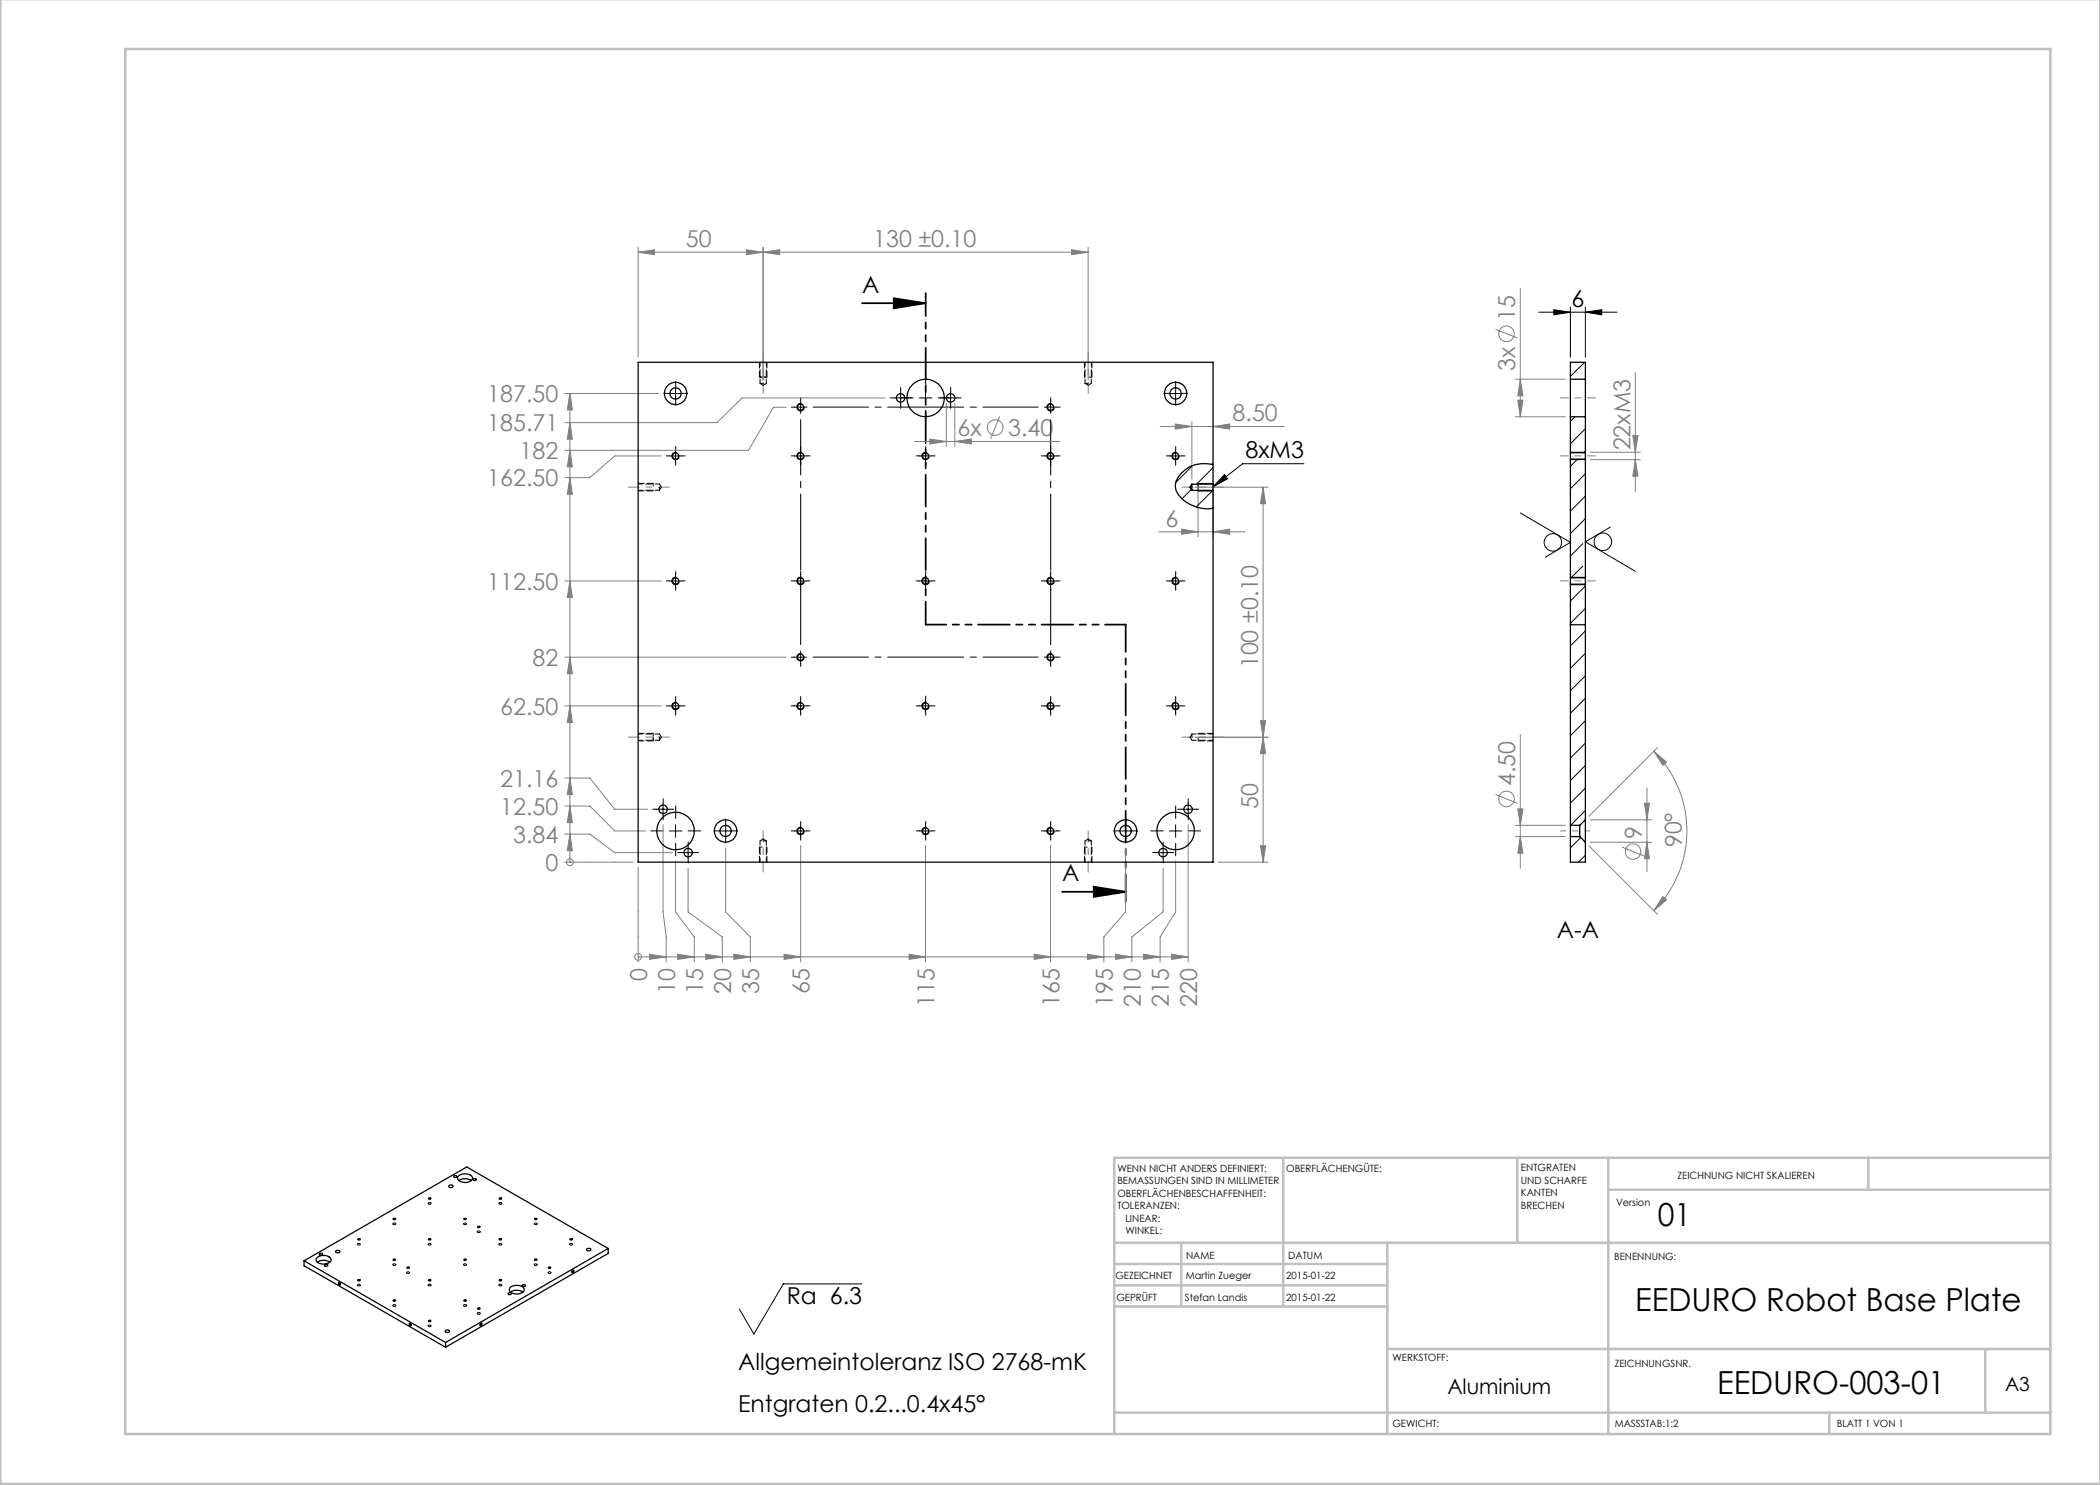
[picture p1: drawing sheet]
<svg xmlns="http://www.w3.org/2000/svg" width="420mm" height="297mm" viewBox="0 0 420 297" stroke-linecap="round" stroke-linejoin="round" font-family="sans-serif">
<g fill="none" stroke="#808080" stroke-width=".2">
<path d="M127.6 50.4l3.3-.5v1zM127.6 49.5v21.9M127.6 50.4h90M149.3 49.9l3.3 .5-3.3 .5zM152.6 49.5v26.6M152.6 50.4l3.3-.5v1zM214.3 49.9l3.3 .5-3.3 .5zM217.6 49.5v26.6M304.1 57.7v25.7M113 78.7h18.7M114 78.7v93.7M114 78.7l.5 3.3h-1z"/>
<path d="M177 79.6h-28.6l-5 4.9h-30.4M299.1 65.9l4.4 1.7M303.1 75.8h10M304.1 75.8l.5 3.4h-1zM327.1 74.5v23.8M114 95.5l.5 3.3h-1zM114 90.1l.5 3.3h-1zM114 84.5l.5 3.3h-1zM132.3 91.2h-9.4l-4.9 4.3h-5M157.2 81.5h-2.5l-5 8.6h-36.7M182.9 88.3h29M185.9 87.8l3.4 .5-3.4 .5z"/>
<path d="M189.3 80.6v8.7M191 88.3l3.3-.5v1zM191 80.6v8.7M199.9 83.3l-1.7 4.4M232 85.3h24.9M235.1 84.8l3.3 .5-3.3 .5zM238.4 84.3v11.5M239 97.4h14.6M239.6 97.7v9.6M242.6 85.3l3.3-.5v1zM242.6 97.7v9.6M252.6 97.4l.5 3.3h-1z"/>
<path d="M252.6 97.4v75M303.1 83.4h10M303.6 80h1l-.5 3.4zM318.1 90.4h10M318.1 91.9h10M326.6 87.1h1l-.5 3.3zM327.1 91.9l.5 3.3h-1zM113 116.2h19.3M114 116.2l.5 3.3h-1zM231.8 106.4h17.2M236.3 105.8l3.3 .6-3.3 .5zM242.6 106.4l3.3-.6v1.1z"/>
<path d="M113 131.4h44.2M114 131.4l.5 3.4h-1zM113 155.6h5l4.9 6.3h6.6M113 141.2h19.3M114 155.6l.5 3.3h-1zM114 141.2l.5 3.3h-1zM239 147.5h14.6M252.1 144.1h1l-.5 3.4zM252.6 147.5l.5 3.2h-1zM299.1 158.9l4.4 1.8M304.1 146.9v26.8M329.4 157.6v16.7"/>
<path d="M330.8 150.2l2.5 2.2-.7 .7zM330.8 150.2a22.5 22.5 0 0 1 0 31.9M331.5 149.5l-13.7 13.8M113 172.4h13.6M113 166.8h5l4.9 3.7h11.6M113 161.2h5l4.9 5h6.2M114 166.8l.5 3.3h-1zM114 161.2l.5 3.3h-1zM114 172.4h.1M127.6 173.5v18.9M132.6 165v17.4l.6 5v5M135.1 172.2v10.2l3.8 5v5"/>
<path d="M137.6 173.6v8.8l6.9 5v5M145.1 169.6v12.8l5 5v5M160.1 169.1v23.3M185.1 169.1v23.3M210.1 169.1v23.3M225.1 169.6v12.8l-4.3 5v5M232.6 173.6v8.8l-6.2 5v5M235.1 172.2v10.2l-3.1 5v5M237.6 165v27.4M243.6 172.4h10M252.1 169.2h1l-.5 3.2zM303.1 167.3h10"/>
<path d="M303.1 165.1h10M303.6 161.8h1l-.5 3.3zM304.1 167.3l.5 3.3h-1zM317.8 169.2l13.7 13.6M318.1 164h12.3M318.1 168.4h12.3M324.4 169.4l4.4 1.8M328.9 160.7h1l-.5 3.3zM329.4 168.4l.5 3.3h-1zM332.6 179.3l.7 .7-2.5 2.1zM127.6 191.4h.1M127.6 191.4h110"/>
<path d="M129.9 190.8l3.3 .6-3.3 .5zM135.5 190.8l3.4 .6-3.4 .5zM141.1 190.8l3.4 .6-3.4 .5zM146.8 190.8l3.3 .6-3.3 .5zM156.8 190.8l3.3 .6-3.3 .5zM181.8 190.8l3.3 .6-3.3 .5zM206.8 190.8l3.3 .6-3.3 .5zM217.5 190.8l3.3 .6-3.3 .5zM223.1 190.8l3.3 .6-3.3 .5zM228.7 190.8l3.3 .6-3.3 .5zM234.3 190.8l3.3 .6-3.3 .5z"/>
<circle cx="301.3" cy="66.7" r="1.55"/>
<circle cx="199" cy="85.5" r="1.56"/>
<circle cx="301.3" cy="159.8" r="1.55"/>
<circle cx="114" cy="172.5" r=".68"/>
<circle cx="326.6" cy="170.3" r="1.56"/>
<circle cx="127.6" cy="191.4" r=".69"/>
</g>
<g fill="none" stroke="#000" stroke-width=".2">
<path d="M133.9 78.7h2.5M135.1 77.4v2.5M178.9 79.6h2.5M180.1 78.3v2.6M183.9 79.6h2.5M185.1 78.3v2.6M188.9 79.6h2.5M190.1 78.3v2.6M233.9 78.7h2.5M235.1 77.4v2.5M307.7 62.4h15.7M310.8 61.9l3.3 .5-3.3 .6z"/>
<path d="M314.1 61.5v9.9M317.1 62.4l3.3-.5v1.1zM317.1 61.5v9.9M133.9 91.2h2.5M135.1 90v2.5M135.3 90.5a.75 .75 0 0 0-.9 .5 .75 .75 0 0 0 .5 .9 .75 .75 0 0 0 1-.5M158.9 91.2h2.5M160.1 90v2.5M160.3 90.5a.75 .75 0 0 0-.9 .5 .75 .75 0 0 0 .5 .9 .75 .75 0 0 0 .9-.5M160.3 80.7a.75 .75 0 0 0-.9 .5 .75 .75 0 0 0 .5 1 .75 .75 0 0 0 .9-.6M183.9 91.2h2.5M185.1 90v2.5"/>
<path d="M185.3 90.5a.75 .75 0 0 0-.9 .5 .75 .75 0 0 0 .5 .9 .75 .75 0 0 0 .9-.5M208.9 91.2h2.5M210.1 90v2.5M210.3 90.5a.75 .75 0 0 0-.9 .5 .75 .75 0 0 0 .5 .9 .75 .75 0 0 0 1-.5M210.3 80.7a.75 .75 0 0 0-.9 .5 .75 .75 0 0 0 .5 1 .75 .75 0 0 0 1-.6M233.9 91.2h2.5M235.1 90v2.5M235.3 90.5a.75 .75 0 0 0-.9 .5 .75 .75 0 0 0 .5 .9 .75 .75 0 0 0 .9-.5M239.6 96.7h3M239.6 98.2h3M244.9 94.9l.6 .8-2.9 1.7zM260.8 92.7h-12.3l-5.9 4.7"/>
<path d="M314.1 90.4h3M314.1 91.9h3M133.9 116.2h2.5M135.1 114.9v2.5M135.3 115.5a.75 .75 0 0 0-.9 .5 .75 .75 0 0 0 .5 .9 .75 .75 0 0 0 1-.5M158.9 116.2h2.5M160.1 114.9v2.5M160.3 115.5a.75 .75 0 0 0-.9 .5 .75 .75 0 0 0 .5 .9 .75 .75 0 0 0 .9-.5M183.9 116.2h2.5M185.1 114.9v2.5M185.3 115.5a.75 .75 0 0 0-.9 .5 .75 .75 0 0 0 .5 .9 .75 .75 0 0 0 .9-.5M208.9 116.2h2.5"/>
<path d="M210.1 114.9v2.5M210.3 115.5a.75 .75 0 0 0-.9 .5 .75 .75 0 0 0 .5 .9 .75 .75 0 0 0 1-.5M233.9 116.2h2.5M235.1 114.9v2.5M235.3 115.5a.75 .75 0 0 0-.9 .5 .75 .75 0 0 0 .5 .9 .75 .75 0 0 0 .9-.5M304.1 102.6l10 5.9-5 2.9M314.1 115.5h3M314.1 116.9h3M322.1 105.4l-5 3 10 5.9M135.1 139.9v2.5M158.9 131.4h2.5M160.1 130.2v2.5"/>
<path d="M160.1 139.9v2.5M160.3 130.7a.75 .75 0 0 0-.9 .6 .75 .75 0 0 0 .5 .9 .75 .75 0 0 0 .9-.5M185.1 139.9v2.5M210.1 139.9v2.5M210.3 130.7a.75 .75 0 0 0-.9 .6 .75 .75 0 0 0 .5 .9 .75 .75 0 0 0 1-.5M235.1 139.9v2.5M133.9 141.2h2.5M135.3 140.5a.75 .75 0 0 0-.9 .5 .75 .75 0 0 0 .5 .9 .75 .75 0 0 0 1-.5M158.9 141.2h2.5M160.3 140.5a.75 .75 0 0 0-.9 .5 .75 .75 0 0 0 .5 .9 .75 .75 0 0 0 .9-.5M183.9 141.2h2.5M185.3 140.5a.75 .75 0 0 0-.9 .5 .75 .75 0 0 0 .5 .9 .75 .75 0 0 0 .9-.5"/>
<path d="M208.9 141.2h2.5M210.3 140.5a.75 .75 0 0 0-.9 .5 .75 .75 0 0 0 .5 .9 .75 .75 0 0 0 1-.5M233.9 141.2h2.5M235.3 140.5a.75 .75 0 0 0-.9 .5 .75 .75 0 0 0 .5 .9 .75 .75 0 0 0 .9-.5M131.4 161.9h2.5M132.6 160.6v2.5M133.9 166.2h2.5M135.1 165v2.5M136.4 170.5h2.5M137.6 169.3v2.5M143.9 166.2h2.5M145.1 165v2.5"/>
<path d="M158.9 166.2h2.5M160.1 165v2.5M160.3 165.5a.75 .75 0 0 0-.9 .5 .75 .75 0 0 0 .5 .9 .75 .75 0 0 0 .9-.5M183.9 166.2h2.5M185.1 165v2.5M185.3 165.5a.75 .75 0 0 0-.9 .5 .75 .75 0 0 0 .5 .9 .75 .75 0 0 0 .9-.5M208.9 166.2h2.5M210.1 165v2.5M210.3 165.5a.75 .75 0 0 0-.9 .5 .75 .75 0 0 0 .5 .9 .75 .75 0 0 0 1-.5M223.9 166.2h2.5M225.1 165v2.5M231.4 170.5h2.5"/>
<path d="M232.6 169.3v2.5M233.9 166.2h2.5M235.1 165v2.5M236.4 161.9h2.5M237.6 160.6v2.5M67.7 256.5h.2a.25 .25 0 0 1 .3 .3 .25 .25 0 0 1-.4 .2 .25 .25 0 0 1-.1-.3zM71.5 248.8a.25 .25 0 0 1 .3-.2 .25 .25 0 0 1 .1 .4h-.3zM71.5 256.9h.1a.24 .24 0 0 1 .4-.1 .24 .24 0 0 1 0 .4 .24 .24 0 0 1-.4 0l-.1-.2zM78.6 244.6h.4a.26 .26 0 0 1-.1 .4 .26 .26 0 0 1-.3-.3zM78.6 252.8h.1a.25 .25 0 0 1 .4-.1 .25 .25 0 0 1 0 .4 .25 .25 0 0 1-.4 0l-.1-.1zM81.4 254.5l.1-.1a.26 .26 0 0 1 .3 0 .26 .26 0 0 1 0 .4 .26 .26 0 0 1-.4-.2zM85.7 240.6l.1-.1a.24 .24 0 0 1 .3 0 .24 .24 0 0 1 0 .4 .24 .24 0 0 1-.3-.1z"/>
<path d="M85.7 256.9h.1a.24 .24 0 0 1 .3-.1 .24 .24 0 0 1 0 .4 .24 .24 0 0 1-.3 0zM85.7 248.8l.1-.1a.24 .24 0 0 1 .3 0 .24 .24 0 0 1 0 .3 .24 .24 0 0 1-.3 0zM92.7 252.8h.5a.25 .25 0 0 1-.2 .4 .25 .25 0 0 1-.3-.3zM92.7 244.7l.2-.1a.26 .26 0 0 1 .3 0 .26 .26 0 0 1 0 .4 .26 .26 0 0 1-.3-.1zM95.5 246.3l.4-.1a.26 .26 0 0 1-.1 .4 .26 .26 0 0 1-.3-.3zM99.8 256.9h.1a.26 .26 0 0 1 .4-.1 .26 .26 0 0 1 0 .4 .26 .26 0 0 1-.4 0zM99.8 248.8l.1-.1a.25 .25 0 0 1 .4 0 .25 .25 0 0 1 0 .3 .25 .25 0 0 1-.4 0zM99.8 240.6l.1-.1a.26 .26 0 0 1 .4 0 .26 .26 0 0 1 0 .4 .26 .26 0 0 1-.4-.1zM106.9 252.8h.1a.25 .25 0 0 1 .4-.1 .25 .25 0 0 1 0 .4 .25 .25 0 0 1-.4 0l-.1-.1zM106.9 244.6h.1a.26 .26 0 0 1 .4 0 .26 .26 0 0 1 0 .4 .26 .26 0 0 1-.4-.1l-.1-.1zM109.6 254.5l.1-.1a.25 .25 0 0 1 .4-.1 .25 .25 0 0 1 0 .4 .25 .25 0 0 1-.4 0zM113.9 248.8l.2-.1a.25 .25 0 0 1 .3 0 .25 .25 0 0 1 0 .3 .25 .25 0 0 1-.3 0z"/>
<path d="M114.5 254.1l.1-.1a.23 .23 0 0 1 .1 .4 .23 .23 0 0 1-.3 0zM172.4 256.8h-15.7l-5.9 10-3-5M78.6 261l.4-.1a.26 .26 0 0 1-.1 .5 .26 .26 0 0 1-.3-.3zM81.8 264.7a.27 .27 0 0 1 .4 .1 .27 .27 0 0 1-.1 .3zM85.7 265.1l.1-.1a.24 .24 0 0 1 .3 0 .24 .24 0 0 1 0 .4 .24 .24 0 0 1-.3-.1zM92.7 261.1l.2-.2a.26 .26 0 0 1 .3 0 .26 .26 0 0 1 0 .4 .26 .26 0 0 1-.3 0zM95.5 262.6l.4-.1a.26 .26 0 0 1-.1 .4 .26 .26 0 0 1-.3-.3zM96 264.8l.2-.2a.26 .26 0 0 1 .1 .4 .26 .26 0 0 1-.3 .1z"/>
<circle cx="310.6" cy="108.5" r="1.76"/>
<circle cx="320.6" cy="108.3" r="1.75"/>
</g>
<path d="M239.6 96.7v1.5" fill="none" stroke="#000" stroke-width=".25"/>
<path d="M153.3 75.4h-1.4M218.3 75.4h-1.4M130.6 96.7v1.5M130.6 146.7v1.5M239.6 148.1v-1.4M151.9 169.4h1.5M216.9 169.4h1.5" fill="none" stroke="#000" stroke-width=".2" stroke-dasharray="1.3 .6" stroke-dashoffset=".7" stroke-linecap="butt"/>
<path d="M130.6 148v-1.2" fill="none" stroke="#000" stroke-width=".25" stroke-dasharray="1.3 .6" stroke-dashoffset=".6" stroke-linecap="butt"/>
<path d="M153.2 75.4h-1.2h.6" fill="none" stroke="#000" stroke-width=".25" stroke-dasharray="1.3 .6" stroke-dashoffset=".9" stroke-linecap="butt"/>
<path d="M178.8 59.7l6.3 .9-6.3 1.1zM172.4 60.6h12.7M212.4 178.4h12.7M218.8 177.3l6.3 1.1-6.3 1z" fill="none" stroke="#000" stroke-width=".35"/>
<g fill="none" stroke="#000" stroke-width=".2" stroke-dasharray="15.2 1.3 1.3 1.3">
<path d="M133.9 78.7h-1.1M135.1 79.9v1.2M135.1 77.4v-1.1M136.4 78.7h1.1M178.9 79.6h-.9M180.1 78.3v-.8M181.4 79.6h.8M182.6 79.6h-2.5M185.1 77.1v-2.5M187.6 79.6h2.5M188.9 79.6h-.9M190.1 78.3v-.8"/>
<path d="M191.4 79.6h.8M233.9 78.7h-1.1M235.1 79.9v1.2M235.1 77.4v-1.1M236.4 78.7h1.1M133.9 91.2h-.6M135.1 92.4v.7M135.1 89.9v-.6M136.4 91.2h.6M158.9 91.2h-.6M158.9 81.4h-.6M160.1 92.4v.7"/>
<path d="M160.1 89.9v-.6M160.1 81.4h-1.2M160.1 81.4v1.3M160.1 81.4h1.3M160.1 81.4v-1.2M160.1 80.2v-.6M161.4 91.2h.6M180.1 80.8v.9M183.9 91.2h-.6M185.1 82.1v2.5M185.1 92.4v.7M185.1 89.9v-.6"/>
<path d="M186.4 91.2h.6M190.1 80.8v.9M208.9 91.2h-.6M210.1 92.4v.7M210.1 89.9v-.6M210.1 81.4h-1.2M210.1 81.4v1.3M210.1 81.4h1.3M210.1 81.4v-1.2M210.1 80.2v-.6M211.4 91.2h.6M211.4 81.4h.6"/>
<path d="M233.9 91.2h-.6M235.1 92.4v.7M235.1 89.9v-.6M236.4 91.2h.6M133.9 116.2h-.6M135.1 117.4v.7M135.1 114.9v-.6M136.4 116.2h.6M158.9 116.2h-.6M160.1 117.4v.7M160.1 114.9v-.6M161.4 116.2h.6"/>
<path d="M183.9 116.2h-.6M185.1 117.4v.7M185.1 114.9v-.6M186.4 116.2h.6M208.9 116.2h-.6M210.1 117.4v.7M210.1 114.9v-.6M211.4 116.2h.6M233.9 116.2h-.6M235.1 117.4v.7M235.1 114.9v-.6M236.4 116.2h.6"/>
<path d="M135.1 139.9v-.6M158.9 131.4h-.6M160.1 139.9v-.6M160.1 132.7v.6M185.1 139.9v-.7M210.1 139.9v-.6M210.1 131.4h-1.2M210.1 131.4v1.3M210.1 131.4h1.3M210.1 131.4v-1.2M210.1 132.7v.6M211.4 131.4h.6"/>
<path d="M235.1 139.9v-.6M133.9 141.2h-.6M135.1 142.4v.7M136.4 141.2h.6M158.9 141.2h-.6M160.1 142.4v.7M161.4 141.2h.6M183.9 141.2h-.6M185.1 142.4v.7M186.4 141.2h.6M208.9 141.2h-.6M210.1 142.4v.7"/>
<path d="M211.4 141.2h.6M233.9 141.2h-.6M235.1 142.4v.7M236.4 141.2h.6M131.4 161.8h-.9M132.6 166.2h-2.5M132.6 163.1v.8M132.6 160.6v-.9M133.9 161.8h.8M135.1 168.7v2.5M135.1 163.7v-2.5M136.4 170.5h-.9"/>
<path d="M137.6 166.2h2.5M137.6 171.8v.8M137.6 169.3v-.9M138.9 170.5h.8M143.9 166.2h-1.1M145.1 167.4v1.2M145.1 164.9v-1.1M146.4 166.2h1.1M158.9 166.2h-.6M160.1 167.4v.7M160.1 164.9v-.6M161.4 166.2h.6"/>
<path d="M183.9 166.2h-.6M185.1 167.4v.7M185.1 164.9v-.6M186.4 166.2h.6M208.9 166.2h-.6M210.1 167.4v.7M210.1 164.9v-.6M211.4 166.2h.6M223.9 166.2h-1.1M225.1 167.4v1.2M225.1 164.9v-1.1M226.4 166.2h1.1"/>
<path d="M231.4 170.5h-.9M232.6 171.8v.8M232.6 169.3v-.9M232.6 166.2h-2.5M233.9 170.5h.8M235.1 168.7v2.5M235.1 163.7v-2.5M236.4 161.8h-.9M237.6 163.1v.8M237.6 160.6v-.9M237.6 166.2h2.5M238.9 161.8h.8"/>
</g>
<path d="M207.6 81.4h-45M160.1 128.9v-45M207.6 131.4h-45M210.1 128.9v-45" fill="none" stroke="#000" stroke-width=".2" stroke-dasharray="15.2 1.3 1.3 1.3" stroke-dashoffset="4.2"/>
<g fill="none" stroke="#000" stroke-width=".2" stroke-dasharray="1.3 .6" stroke-dashoffset=".1">
<path d="M151.9 72.4v3M153.4 75.4v-3M216.9 72.4v3M218.4 75.4v-3M127.6 98.2h3M130.6 96.7h-3M127.6 148.2h3M130.6 146.7h-3M239.6 148.2h3M242.6 146.7h-3M151.9 169.4v3M153.4 172.4v-3"/>
<path d="M216.9 169.4v3M218.4 172.4v-3"/>
</g>
<path d="M153.4 75.4h-.1M218.4 75.4h-.1M130.6 96.7h.1M130.6 146.7h.1M239.6 148.2v-.1M151.9 169.4h.1M216.9 169.4h.1" fill="none" stroke="#000" stroke-width=".2" stroke-dasharray="1.3 .6"/>
<path d="M153.3 75.4h-.1M130.6 148.1v-.1" fill="none" stroke="#000" stroke-width=".25" stroke-dasharray="1.3 .6"/>
<path d="M185.1 58.6v66.3" fill="none" stroke="#000" stroke-width=".35" stroke-dasharray="6.3 1.3 1.3 1.3 1.3 1.3" stroke-dashoffset="1.8"/>
<path d="M185.1 124.9h40" fill="none" stroke="#000" stroke-width=".35" stroke-dasharray="6.3 1.3 1.3 1.3 1.3 1.3" stroke-dashoffset="2.2"/>
<path d="M225.1 124.9v55.4" fill="none" stroke="#000" stroke-width=".35" stroke-dasharray="6.3 1.3 1.3 1.3 1.3 1.3" stroke-dashoffset=".9"/>
<path d="M152.6 70.4v8.3M217.6 70.4v8.3M133.9 97.4h-8.3M244.6 97.4h-8.2M133.9 147.4h-8.3M244.6 147.4h-8.2M152.6 174.4v-8.2M217.6 174.4v-8.2" fill="none" stroke="#808080" stroke-width=".2" stroke-dasharray="15.2 1.3 1.3 1.3" stroke-dashoffset="13"/>
<path d="M312.1 79.6h7M312.1 91.2h7M312.1 116.2h7" fill="none" stroke="#808080" stroke-width=".2" stroke-dasharray="15.2 1.3 1.3 1.3" stroke-dashoffset="13.6"/>
<path d="M318 166.2h-5.9" fill="none" stroke="#808080" stroke-width=".2" stroke-dasharray="15.2 1.3 1.3 1.3" stroke-dashoffset="14.2"/>
<g fill="none" stroke="#c0c0c0" stroke-width=".5">
<path d="M.1 -.1v296.9h419.9M25 9.8h385.1v277h-385.1zM256.6 231.6v29.7M303.5 231.6v17M321.7 231.6v55.2M321.7 237.9h88.4M373.7 231.6v6.3M410.1 231.6h-187.3v55.2M222.8 248.6h187.3M222.8 257.1h54.7M222.8 252.8h54.7M236.3 248.6v12.7"/>
<path d="M277.5 248.6v38.2M222.8 261.3h54.7M277.5 269.8h132.6M397.1 269.8v12.7M222.8 282.5h187.3M365.9 282.5v4.3"/>
</g>
<g fill="#000">
<path d="M244.9 94.9l.6 .8-2.9 1.7z"/>
<path d="M218.8 177.3l6.3 1.1-6.3 1zM178.8 59.7l6.3 .9-6.3 1.1z"/>
</g>
<g fill="#808080">
<path d="M114 166.8l.5 3.3h-1zM114 161.2l.5 3.3h-1zM114 155.6l.5 3.3h-1zM114 141.2l.5 3.3h-1zM114 131.4l.5 3.4h-1zM114 116.2l.5 3.3h-1zM114 95.5l.5 3.3h-1zM114 90.1l.5 3.3h-1zM114 84.5l.5 3.3h-1zM114 78.7l.5 3.3h-1z"/>
<path d="M129.9 190.8l3.3 .6-3.3 .5zM135.5 190.8l3.4 .6-3.4 .5zM141.1 190.8l3.4 .6-3.4 .5zM146.8 190.8l3.3 .6-3.3 .5zM156.8 190.8l3.3 .6-3.3 .5zM181.8 190.8l3.3 .6-3.3 .5zM206.8 190.8l3.3 .6-3.3 .5zM217.5 190.8l3.3 .6-3.3 .5zM223.1 190.8l3.3 .6-3.3 .5zM228.7 190.8l3.3 .6-3.3 .5zM234.3 190.8l3.3 .6-3.3 .5z"/>
</g>
<path d="M317.1 62.4l3.3-.5v1.1zM310.8 61.9l3.3 .5-3.3 .6z" fill="#000"/>
<g fill="#808080">
<path d="M127.6 50.4l3.3-.5v1zM149.3 49.9l3.3 .5-3.3 .5zM185.9 87.8l3.4 .5-3.4 .5zM191 88.3l3.3-.5v1z"/>
<path d="M152.6 50.4l3.3-.5v1zM214.3 49.9l3.3 .5-3.3 .5z"/>
<path d="M242.6 106.4l3.3-.6v1.1zM236.3 105.8l3.3 .6-3.3 .5zM242.6 85.3l3.3-.5v1zM235.1 84.8l3.3 .5-3.3 .5z"/>
<path d="M252.1 169.2h1l-.5 3.2zM252.6 147.5l.5 3.2h-1z"/>
<path d="M252.1 144.1h1l-.5 3.4zM252.6 97.4l.5 3.3h-1zM304.1 167.3l.5 3.3h-1zM303.6 161.8h1l-.5 3.3zM303.6 80h1l-.5 3.4zM304.1 75.8l.5 3.4h-1z"/>
<path d="M328.9 160.7h1l-.5 3.3zM329.4 168.4l.5 3.3h-1z"/>
<path d="M326.6 87.1h1l-.5 3.3zM327.1 91.9l.5 3.3h-1z"/>
<path d="M332.6 179.3l.7 .7-2.5 2.1zM330.8 150.2l2.5 2.2-.7 .7z"/>
</g>
<g fill="none" stroke="#000" stroke-width=".2">
<path d="M316.9 72.5l-2.8 2.8M238.3 97.9l-1.9 1.9M238.5 93.1l-3.3 3.4M242.6 98.1l-3.4 3.3M242.6 93.5l-3.3 3.3M315 83.4l-.9 .9M315.5 91.8l-1.4 1.5M317.1 94.8l-3 3M317.1 99.2l-3 3M317.1 85.8l-3 3M317.1 90.2l-.3 .4M316.5 108.7l-2.4 2.5"/>
<path d="M316.5 113.2l-2.3 2.4M317.1 117.2l-3 3M317.1 103.7l-3 3M317.1 121.7l-3 3M317.1 126.2l-3 3M317.1 130.7l-3 3M317.1 135.1l-3 3M317.1 139.7l-3 3M317.1 144.1l-3 3M317.1 148.6l-3 3M317.1 153.1l-3 3M317.1 157.6l-3 3"/>
<path d="M316.2 167.5l-2.1 2.1M317.1 171.1l-1.4 1.3M317.1 162.1l-3 3"/>
</g>
<g fill="none" stroke="#000" stroke-width=".25">
<path d="M314.1 75.8v7.6M314.1 75.8v-3.3h3v3.3M314.1 75.8h3M317.1 75.8v7.6M238.4 96.8v1.3M238.4 96.8h4.2M238.4 96.8l-.4 .6 .4 .7M238.4 98.1h4.2M242.6 92.9a6.2 6.2 0 0 0-7.4 3.4 3.2 3.2 0 0 0 1.1 3.4 7.2 7.2 0 0 0 6.3 1.9M242.6 96.8v1.3M242.6 96.8v-24.3h-115v99.9h115v-74.3M314.1 90.6v1.2"/>
<path d="M314.1 83.4v7.2M314.1 91.8v23.8M314.1 91.8h3M314.1 90.6h3M314.1 83.4h3M317.1 90.6v1.2M317.1 83.4v7.2M317.1 91.8v23.8M314.1 115.6v1.2M314.1 116.8v48.3M314.1 116.8h3M314.1 115.6h3"/>
<path d="M317.1 115.6v1.2M317.1 116.8v47.2M314.1 125h3M314.1 165.1v2.2M314.1 167.3v5.1h3v-4M314.1 167.3h1.8M314.1 165.1h1.8M315.9 165.1v2.2M315.9 167.3l1.2 1.1M317.1 164v4.4M317.1 164l-1.2 1.1M85.7 239.6a.23 .23 0 0 1 .3-.1 .23 .23 0 0 1 .1 .3l-.3 .1z"/>
<path d="M89.8 237.1a.42 .42 0 0 1 .5-.1 .42 .42 0 0 1 .3 .4 .42 .42 0 0 1-.5 .1 .42 .42 0 0 1-.3-.4zM90.8 235.2a.29 .29 0 0 1 .4-.1 .29 .29 0 0 1 .1 .3 .32 .32 0 0 1-.3 .1 .32 .32 0 0 1-.2-.3zM91.7 235.2a1.93 1.93 0 0 1 2.8 .3 1.54 1.54 0 0 1-2.2 .9 .71 .71 0 0 1-.6-1.2zM91.8 236.1a2.33 2.33 0 0 1 2.4 0M94.7 235.8h.5a.3 .3 0 0 1-.2 .3 .3 .3 0 0 1-.3-.3zM99.8 239.6a.23 .23 0 0 1 .3 0 .23 .23 0 0 1 .2 .2l-.3 .1zM60.8 252.2v.9l28.3 16.3M60.8 252.2l28.3 16.3M63.5 252.4a2.21 2.21 0 0 1 2.5 0M63.5 251.4a1.91 1.91 0 0 1 2.7 .4 1.23 1.23 0 0 1-1.5 1 1.11 1.11 0 0 1-1.4-1.1zM63.9 250.7a.32 .32 0 0 1 .4-.1 .32 .32 0 0 1 .2 .3 .31 .31 0 0 1-.4 .2 .31 .31 0 0 1-.2-.4zM65 252.9a.27 .27 0 0 1 .4-.1 .27 .27 0 0 1 0 .4h-.4z"/>
<path d="M67.1 250.2a.45 .45 0 0 1 .5-.2 .45 .45 0 0 1 .3 .4 .45 .45 0 0 1-.4 .2 .45 .45 0 0 1-.4-.4zM67.8 256.5a.22 .22 0 0 1 .2 .1 .22 .22 0 0 1-.1 .3l-.2-.2zM71.5 256a.23 .23 0 0 1 .3-.1 .23 .23 0 0 1 .2 .2l-.3 .1zM71.5 247.8a.22 .22 0 0 1 .3-.1 .22 .22 0 0 1 .2 .3h-.3zM78.7 243.7h.3l.1 .1-.4 .1zM78.7 251.8h.3l.1 .2-.4 .1zM81.4 253.5a.22 .22 0 0 1 .3-.1 .22 .22 0 0 1 .1 .2l-.3 .1zM85.7 256a.23 .23 0 0 1 .3-.1 .23 .23 0 0 1 .1 .2l-.3 .1zM85.8 247.8h.3a.2 .2 0 0 1-.2 .2 .2 .2 0 0 1-.1-.2zM92.8 251.8h.3l.1 .2-.4 .1zM92.8 243.7h.3l.1 .1-.4 .1zM95.6 245.3h.4a.21 .21 0 0 1-.2 .2 .21 .21 0 0 1-.2-.2z"/>
<path d="M99.8 256h.5a.23 .23 0 0 1-.2 .2 .23 .23 0 0 1-.3-.2zM99.8 247.8l.3-.1 .2 .2-.3 .1zM101.7 258.6a.32 .32 0 0 1 .3-.1 .32 .32 0 0 1 .2 .3 .31 .31 0 0 1-.3 .2 .31 .31 0 0 1-.2-.4zM102.1 258.4a2.32 2.32 0 0 1 2.5 0M102.2 257.4a1.95 1.95 0 0 1 2.6 .4 1.44 1.44 0 0 1-2 .9 .78 .78 0 0 1-.8-.4 .78 .78 0 0 1 .2-.9zM104.5 257a.28 .28 0 0 1 .4-.1 .28 .28 0 0 1 .1 .4 .29 .29 0 0 1-.4 0 .29 .29 0 0 1-.1-.3zM106.9 243.7h.3l.2 .1a.25 .25 0 0 1-.3 .1 .25 .25 0 0 1-.2-.2zM107 251.8h.2l.2 .2a.23 .23 0 0 1-.3 .1 .23 .23 0 0 1-.1-.3zM109.7 253.4h.3l.1 .2h-.4zM114.1 247.8l.4 .1-.4 .1-.1-.1zM114.6 254.1a.19 .19 0 0 1 .1 .2 .19 .19 0 0 1-.3 .1zM117.3 249.8a.44 .44 0 0 1 .5-.2 .44 .44 0 0 1 .3 .4 .45 .45 0 0 1-.4 .2 .45 .45 0 0 1-.4-.4z"/>
<path d="M121.6 249.7l-32.5 18.8M121.6 249.7v1l-32.5 18.7M121.6 249.7l-28.3-16.3-32.5 18.8M78.7 260h.3l.1 .2-.3 .1-.2-.2zM81.9 264.7a.21 .21 0 0 1 .3 .1 .21 .21 0 0 1-.1 .3zM85.8 264.1l.3 .1a.2 .2 0 0 1-.2 .1 .2 .2 0 0 1-.1-.2zM89.1 266.1a.43 .43 0 0 1 .4-.1 .43 .43 0 0 1 .4 .3 .41 .41 0 0 1-.5 .2 .41 .41 0 0 1-.3-.4zM89.1 268.5v.9M92.8 260h.3l.1 .2-.2 .1-.3-.2zM95.6 261.6l.4 .1-.4 .1zM96.2 264.7a.22 .22 0 0 1 .1 .3 .22 .22 0 0 1-.3 0z"/>
<circle cx="135.1" cy="78.7" r="1.14"/>
<circle cx="135.1" cy="78.7" r="2.23"/>
<circle cx="180.1" cy="79.6" r=".84"/>
<circle cx="185.1" cy="79.6" r="3.8"/>
<circle cx="190.1" cy="79.6" r=".85"/>
<circle cx="235.1" cy="78.7" r="2.23"/>
<circle cx="235.1" cy="78.7" r="1.14"/>
<circle cx="135.1" cy="91.2" r=".63"/>
<circle cx="160.1" cy="81.4" r=".63"/>
<circle cx="160.1" cy="91.2" r=".63"/>
<circle cx="185.1" cy="91.2" r=".62"/>
<circle cx="210.1" cy="91.2" r=".63"/>
<circle cx="210.1" cy="81.4" r=".63"/>
<circle cx="235.1" cy="91.2" r=".62"/>
<circle cx="135.1" cy="116.2" r=".63"/>
<circle cx="160.1" cy="116.2" r=".63"/>
<circle cx="185.1" cy="116.2" r=".62"/>
<circle cx="210.1" cy="116.2" r=".63"/>
<circle cx="235.1" cy="116.2" r=".62"/>
<circle cx="160.1" cy="131.5" r=".63"/>
<circle cx="210.1" cy="131.4" r=".63"/>
<circle cx="135.1" cy="141.2" r=".63"/>
<circle cx="160.1" cy="141.2" r=".63"/>
<circle cx="185.1" cy="141.2" r=".62"/>
<circle cx="210.1" cy="141.2" r=".63"/>
<circle cx="235.1" cy="141.2" r=".62"/>
<circle cx="132.6" cy="161.9" r=".86"/>
<circle cx="135.1" cy="166.2" r="3.8"/>
<circle cx="137.6" cy="170.5" r=".85"/>
<circle cx="145.1" cy="166.2" r="1.12"/>
<circle cx="145.1" cy="166.2" r="2.24"/>
<circle cx="160.1" cy="166.2" r=".63"/>
<circle cx="185.1" cy="166.2" r=".62"/>
<circle cx="210.1" cy="166.2" r=".63"/>
<circle cx="225.1" cy="166.2" r="1.12"/>
<circle cx="225.1" cy="166.2" r="2.24"/>
<circle cx="232.6" cy="170.5" r=".85"/>
<circle cx="235.1" cy="166.2" r="3.8"/>
<circle cx="237.6" cy="161.9" r=".86"/>
</g>
<path d="M152 76.7h1.3M217 76.7h1.3M131.9 98.1v-1.3M131.9 148.1v-1.3M238.4 146.8v1.3M153.3 168.2h-1.3M218.3 168.2h-1.3" fill="none" stroke="#000" stroke-width=".2" stroke-dasharray="1.3 .6" stroke-dashoffset=".6"/>
<g fill="none" stroke="#000" stroke-width=".2" stroke-dasharray="1.3 .6" stroke-dashoffset=".4">
<path d="M152 72.4v4.3M152 76.7l.6 .4M152.6 77.1l.7-.4M153.3 76.7v-4.3M217 72.4v4.3M217 76.7l.6 .4M217.6 77.1l.7-.4M218.3 76.7v-4.3M127.6 98.1h4.3M131.9 98.1l.4-.7M131.9 96.8h-4.3M132.3 97.4l-.4-.6"/>
<path d="M127.6 148.1h4.3M131.9 146.8h-4.3M131.9 148.1l.4-.7M132.3 147.4l-.4-.6M238 147.4l.4 .7M238.4 148.1h4.2M238.4 146.8l-.4 .6M242.6 146.8h-4.2M152 168.2v4.2M152.6 167.8l-.6 .4M153.3 172.4v-4.2M153.3 168.2l-.7-.4"/>
<path d="M217 168.2v4.2M217.6 167.8l-.6 .4M218.3 168.2l-.7-.4M218.3 172.4v-4.2"/>
</g>
<g font-size="6.3">
<text x="331.5" y="245.1">01</text>
<text x="327.1" y="262.2">EEDURO Robot Base Plate</text>
<text x="343.4" y="278.8">EEDURO-003-01</text>
</g>
<g font-size="4.7" fill="#808080">
<text x="137.2" y="49.4">50</text>
<text x="174.6" y="49.4">130 ±0.10</text>
<text x="303" y="64.2" transform="rotate(-90 303 64.2)">15</text>
<text x="303" y="74.3" transform="rotate(-90 303 74.3)">3x</text>
<text x="97.5" y="80.4">187.50</text>
<text x="97.5" y="86.3">185.71</text>
<text x="191.5" y="87.2">6x</text>
<text x="201.6" y="87.2">3.40</text>
<text x="246.5" y="84.3">8.50</text>
<text x="103.9" y="91.8">182</text>
<text x="326.1" y="90.1" transform="rotate(-90 326.1 90.1)">22xM3</text>
<text x="97.5" y="97.3">162.50</text>
<text x="233.1" y="105.3">6</text>
<text x="97.5" y="117.9">112.50</text>
<text x="106.5" y="133.2">82</text>
<text x="251.6" y="133.7" transform="rotate(-90 251.6 133.7)">100 ±0.10</text>
<text x="100" y="142.9">62.50</text>
<text x="100" y="157.4">21.16</text>
<text x="251.6" y="161.7" transform="rotate(-90 251.6 161.7)">50</text>
<text x="303" y="157.2" transform="rotate(-90 303 157.2)">4.50</text>
<text x="100" y="163">12.50</text>
<text x="328.3" y="167.7" transform="rotate(-90 328.3 167.7)">9</text>
<text x="102.6" y="168.6">3.84</text>
<text x="336.4" y="169.5" transform="rotate(-91 336.4 169.5)">90°</text>
<text x="109.1" y="174.2">0</text>
<text x="129.4" y="196.3" transform="rotate(-90 129.4 196.3)">0</text>
<text x="135" y="198.8" transform="rotate(-90 135 198.8)">10</text>
<text x="140.6" y="198.8" transform="rotate(-90 140.6 198.8)">15</text>
<text x="146.2" y="198.8" transform="rotate(-90 146.2 198.8)">20</text>
<text x="151.9" y="198.8" transform="rotate(-90 151.9 198.8)">35</text>
<text x="161.9" y="198.8" transform="rotate(-90 161.9 198.8)">65</text>
<text x="186.9" y="201.4" transform="rotate(-90 186.9 201.4)">115</text>
<text x="211.9" y="201.4" transform="rotate(-90 211.9 201.4)">165</text>
<text x="222.6" y="201.4" transform="rotate(-90 222.6 201.4)">195</text>
<text x="228.2" y="201.4" transform="rotate(-90 228.2 201.4)">210</text>
<text x="233.8" y="201.4" transform="rotate(-90 233.8 201.4)">215</text>
<text x="239.4" y="201.4" transform="rotate(-90 239.4 201.4)">220</text>
</g>
<g font-size="4.7">
<text x="172.4" y="58.5">A</text>
<text x="314.3" y="61.4">6</text>
<text x="249.1" y="91.7">8xM3</text>
<text x="212.4" y="176.2">A</text>
<text x="311.4" y="187.7">A-A</text>
<text x="157.3" y="260.8">Ra 6.3</text>
<text x="147.6" y="274">Allgemeintoleranz ISO 2768-mK</text>
<text x="147.6" y="282.4">Entgraten 0.2...0.4x45°</text>
</g>
<text font-size="4.2" x="289.5" y="278.8">Aluminium</text>
<text font-size="3.9" x="401" y="278.2">A3</text>
<g font-size="2">
<text x="223.5" y="234.4">WENN NICHT ANDERS DEFINIERT:</text>
<text x="223.5" y="236.9">BEMASSUNGEN SIND IN MILLIMETER</text>
<text x="223.5" y="239.4">OBERFLÄCHENBESCHAFFENHEIT:</text>
<text x="257.2" y="234.4">OBERFLÄCHENGÜTE:</text>
<text x="304.2" y="234.3">ENTGRATEN</text>
<text x="304.2" y="236.8">UND SCHARFE</text>
<text x="304.2" y="239.3">KANTEN</text>
<text x="335.5" y="235.8">ZEICHNUNG NICHT SKALIEREN</text>
<text x="223.5" y="241.9">TOLERANZEN:</text>
<text x="225.1" y="244.4">LINEAR:</text>
<text x="304.2" y="241.8">BRECHEN</text>
<text x="323.2" y="241.2">Version</text>
<text x="225.1" y="246.9">WINKEL:</text>
<text x="237.2" y="251.8">NAME</text>
<text x="257.6" y="251.8">DATUM</text>
<text x="223.1" y="255.9">GEZEICHNET</text>
<text x="237.2" y="255.9">Martin Zueger</text>
<text x="257.2" y="255.7">2015-01-22</text>
<text x="322.8" y="252">BENENNUNG:</text>
<text x="223.3" y="260.1">GEPRÜFT</text>
<text x="237" y="260.1">Stefan Landis</text>
<text x="257.2" y="260.1">2015-01-22</text>
<text x="278.5" y="272.3">WERKSTOFF:</text>
<text x="323" y="273.4">ZEICHNUNGSNR.</text>
<text x="278.5" y="285.3">GEWICHT:</text>
<text x="323" y="285.4">MASSSTAB:1:2</text>
<text x="367.4" y="285.4">BLATT 1 VON 1</text>
</g>
</svg>
